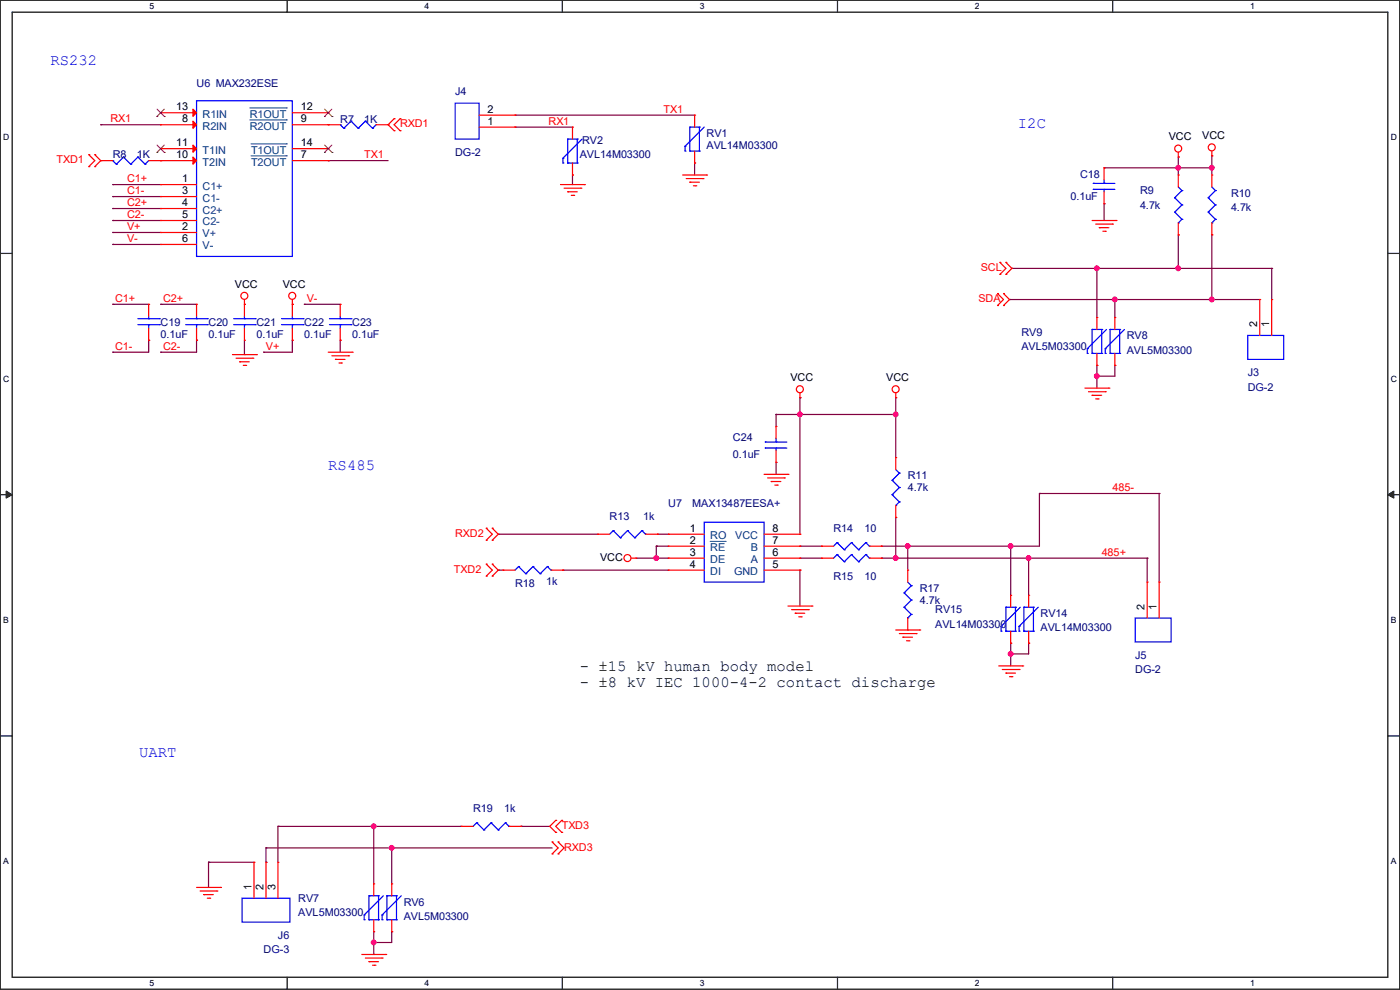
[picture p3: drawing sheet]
<svg xmlns="http://www.w3.org/2000/svg" width="297mm" height="210mm" viewBox="0 0 297 210" stroke-linecap="round" stroke-linejoin="round" font-family="sans-serif">
<path d="M0 0h297v209.8h-297zM2.6 2.6h291.8v204.7h-291.8z" fill="none" stroke="#000" stroke-width=".25"/>
<g fill="#fff">
<path d="M31.7 .3h1v2h-1z"/>
<path d="M31.7 207.6h1v1.9h-1z"/>
</g>
<path d="M60.9 0v2.6M60.9 207.3v2.5" fill="none" stroke="#000" stroke-width=".25"/>
<g fill="#fff">
<path d="M90.1 .3h1v2h-1z"/>
<path d="M90.1 207.6h1v1.9h-1z"/>
</g>
<path d="M119.3 0v2.6M119.3 207.3v2.5" fill="none" stroke="#000" stroke-width=".25"/>
<g fill="#fff">
<path d="M148.5 .3h.9v2h-.9z"/>
<path d="M148.5 207.6h.9v1.9h-.9z"/>
</g>
<path d="M177.7 0v2.6M177.7 207.3v2.5" fill="none" stroke="#000" stroke-width=".25"/>
<g fill="#fff">
<path d="M206.8 .3h1v2h-1z"/>
<path d="M206.8 207.6h1v1.9h-1z"/>
</g>
<path d="M236.1 0v2.6M236.1 207.3v2.5" fill="none" stroke="#000" stroke-width=".25"/>
<g fill="#fff">
<path d="M265.2 .3h1v2h-1z"/>
<path d="M265.2 207.6h1v1.9h-1z"/>
<path d="M.7 28.2h1.2v1.9h-1.2z"/>
<path d="M295.1 28.2h1.2v1.9h-1.2z"/>
<path d="M.7 79.3h1.2v2h-1.2z"/>
<path d="M295.1 79.3h1.2v2h-1.2z"/>
</g>
<path d="M0 53.8h2.6M294.4 53.8h2.6" fill="none" stroke="#000" stroke-width=".25"/>
<g fill="#fff">
<path d="M.7 130.5h1.2v2h-1.2z"/>
<path d="M295.1 130.5h1.1v2h-1.1z"/>
</g>
<path d="M0 104.9h2.6M294.4 104.9h2.6" fill="none" stroke="#000" stroke-width=".25"/>
<path d="M1.3 104.2l1.3 .7-1.3 .8zM294.4 104.9l1.3-.7v1.5z" fill="#000" stroke="#000" stroke-width=".21"/>
<g fill="#fff">
<path d="M.7 181.7h1.2v2h-1.2z"/>
<path d="M295.1 181.7h1.1v2h-1.1z"/>
</g>
<path d="M0 156.1h2.6M294.4 156.1h2.6" fill="none" stroke="#000" stroke-width=".25"/>
<g fill="none" stroke="#800040" stroke-width=".25">
<path d="M21.4 26.5h.1M21.4 26.5h12.7M23.9 39.2h.1M23.9 39.2h10.2M69.6 34.1h.1M69.6 34.1h12.7M109.3 24.4h.1M109.3 27h.1M109.3 24.4h38.1M109.3 27h12.2M121.5 37.1h.1M121.5 37.1v2.1"/>
<path d="M147.4 34.6h.1M147.4 34.6v2.5M234.2 35.6h.1M234.2 35.6h22.9M250 33.3h.1M250 35.6h.1M250 33.3v3.8M257.1 35.6h.1M257.1 33.1h.1M257.1 33.1v4M23.9 41.7h.1M23.9 44.2h.1"/>
<path d="M23.9 46.8h.1M23.9 49.3h.1M23.9 51.9h.1M23.9 41.7h10.2M23.9 44.2h10.2M23.9 46.8h10.2M23.9 49.3h10.2M23.9 51.9h10.2M214.7 56.9h.1M214.7 56.9h55.1M232.7 56.9h.1M232.7 56.9v10.5"/>
<path d="M234.2 43.2h.1M234.2 43.2v3.6M250 56.9h.1M250 49.8h.1M250 49.8v7.1M257.1 49.8h.1M257.1 49.8v13.7M269.8 56.9h.1M269.8 56.9v6.6M23.9 64.6h.1M23.9 74.7h.1M23.9 64.6h7.6"/>
<path d="M31.5 72.2h.1M31.5 72.2v2.5h-7.6M34.1 64.6h.1M34.1 74.7h.1M34.1 64.6h7.6M41.7 72.2h.1M41.7 72.2v2.5h-7.6M51.9 75.2h.1M51.9 72.2v3M55.9 74.7h.1M62 72.2h.1M62 72.2v2.5h-6.1"/>
<path d="M64.6 64.6h.1M64.6 64.6h7.6M72.2 72.2h.1M72.2 72.2v2.5M214.2 63.5h.1M214.2 63.5h53.1M232.7 79.8h.1M232.7 77.5h.1M232.7 77.5v4.8M236.5 63.5h.1M236.5 77.5h.1M236.5 63.5v3.9"/>
<path d="M236.5 77.5v2.3h-3.8M257.1 63.5h.1M164.6 87.9h.1M164.6 98.1h.1M164.6 87.9h25.4M164.6 87.9v2.6M164.6 98.1v2.5M169.7 87.9h.1M169.7 84.4h.1M169.7 84.4v28.9M190 87.9h.1M190 84.4h.1"/>
<path d="M190 84.4v12.7M105.7 113.3h.1M105.7 113.3h21.1M134.9 118.4h6.9M139.2 115.9h.1M139.2 118.4h.1M139.2 115.9v2.5M139.2 115.9h2.6M139.5 113.3h.1M139.5 113.3h2.3M169.7 115.9h.1M169.7 118.4h.1"/>
<path d="M169.7 115.9h4.6M169.7 118.4h4.6M187 115.9h.1M187 118.4h.1M187 118.4h56.4M190 109.8h.1M190 118.4h.1M190 109.8v8.6M192.6 115.9h.1M192.6 115.9v5M214.4 115.9h.1M214.4 115.9v10.4"/>
<path d="M218.2 118.4h.1M218.2 118.4v7.9M220.5 104.7h.1M220.5 104.7v11.2h-33.5M220.5 104.7h25.4M243.4 118.4h.1M243.4 118.4v5.1M245.9 104.7h.1M245.9 104.7v18.8M105.7 120.9h.1M105.7 120.9h1M119.4 120.9h.1"/>
<path d="M119.4 120.9h22.4M169.7 120.9h.1M169.7 120.9v7.7M214.4 138.7h.1M214.4 136.4h.1M214.4 136.4v4.9M218.2 136.4h.1M218.2 136.4v2.3h-3.8M56.4 179.9h.1M56.4 179.9h60.7M56.4 179.9v3M59 175.3h.1"/>
<path d="M59 175.3h38.8M59 175.3v7.6M79.3 175.3h.1M79.3 175.3v12.2M83.1 179.9h.1M83.1 179.9v7.6M110.5 175.3h.1M110.5 175.3h6.1M44.2 182.9h.1M44.2 182.9h9.7M44.2 182.9v5.4M56.4 182.9h.1"/>
<path d="M79.3 199.9h.1M79.3 197.7v4.8M83.1 197.7h.1M83.1 197.7v2.2h-3.8M79.3 202.5h.1"/>
</g>
<g fill="#f0f" stroke="#f0f" stroke-width=".25">
<circle cx="139.2" cy="118.4" r=".49"/>
<circle cx="190" cy="118.4" r=".49"/>
<circle cx="214.4" cy="115.8" r=".49"/>
<circle cx="218.2" cy="118.4" r=".49"/>
<circle cx="169.7" cy="87.9" r=".49"/>
<circle cx="250" cy="56.9" r=".49"/>
<circle cx="257.1" cy="63.5" r=".49"/>
<circle cx="232.7" cy="56.9" r=".49"/>
<circle cx="236.5" cy="63.5" r=".49"/>
<circle cx="250" cy="35.6" r=".49"/>
<circle cx="257.1" cy="35.6" r=".49"/>
<circle cx="190" cy="87.9" r=".49"/>
<circle cx="79.3" cy="175.3" r=".49"/>
<circle cx="79.3" cy="199.9" r=".49"/>
<circle cx="232.7" cy="79.8" r=".49"/>
<circle cx="214.4" cy="138.7" r=".49"/>
<circle cx="192.6" cy="115.8" r=".49"/>
<circle cx="83.1" cy="179.9" r=".49"/>
</g>
<g fill="none" stroke="#f00" stroke-width=".25">
<path d="M18.8 32.8h.1M18.8 35.3h.1M18.8 32.8l1.3 1.3-1.3 1.2M20.1 35.3h.1M20.1 32.8h.1M20.1 32.8l1.3 1.3M21.4 34.1h.1M21.4 34.1l-1.3 1.2M21.4 34.1h2.5M31.5 34.1h10.2M34.1 39.2h.1M34.1 31.5h.1"/>
<path d="M34.1 34.1h.1M34.1 23.9h.1M34.1 26.5h.1M34.1 39.2h7.6M34.1 23.9h7.6M34.1 26.5h7.6M34.1 31.5h7.6M62 23.9h7.6M62 26.5h10.2M62 31.5h7.6M62 34.1h7.6M69.6 23.9h.1"/>
<path d="M69.6 26.5h.1M69.6 31.5h.1M69.6 34.1h.1M79.8 26.5h2.5M82.3 26.5h.1M82.3 26.5l1.3 1.2M83.6 25.2h.1M83.6 27.7h.1M83.6 25.2l-1.3 1.3M84.9 27.7h.1M84.9 25.2h.1M84.9 25.2l-1.3 1.3 1.3 1.2"/>
<path d="M101.6 27h7.7M101.6 24.4h7.7M109.3 27h.1M109.3 24.4h.1M118.9 39.2h5.1M119.7 39.9h3.5M121.5 27h.1M121.5 37.1h.1M121.5 27v2.5M121.5 34.6v2.5M123.2 39.9h.1M124 39.2h.1"/>
<path d="M144.8 37.1h5.1M145.6 37.9h3.5M146.3 38.7h.1M146.3 38.7h2.1M147.1 39.4h.5M147.4 24.4h.1M147.4 34.6h.1M147.4 24.4v2.6M147.4 32v2.6M147.6 39.4h.1M149.1 37.9h.1M149.9 37.1h.1"/>
<path d="M234.2 35.6h.1M234.2 35.6v2.5M250 33.3h.1M250 37.1h.1M250 32.3v1M250 37.1v2.6M257.1 33.1h.1M257.1 37.1h.1M257.1 32v1.1M257.1 37.1v2.6M34.1 41.7h.1M34.1 44.2h.1"/>
<path d="M34.1 46.8h.1M34.1 49.3h.1M34.1 51.9h.1M34.1 46.8h7.6M34.1 41.7h7.6M34.1 44.2h7.6M34.1 49.3h7.6M34.1 51.9h7.6M120.4 40.7h.1M120.4 40.7h2.1M121.2 41.4h.5M121.7 41.4h.1"/>
<path d="M212.1 55.7h.1M212.1 58.2h.1M212.1 55.7l1.3 1.2-1.3 1.3M213.4 58.2h.1M213.4 55.7h.1M213.4 55.7l1.3 1.2-1.3 1.3M231.7 46.8h5.1M232.5 47.5h3.5M233.2 48.3h.1M233.2 48.3h2M234 49.1h.5M234.2 43.2h.1"/>
<path d="M234.2 40.7v2.5M234.5 49.1h.1M236 47.5h.1M236.8 46.8h.1M250 49.8h.1M250 47.3v2.5M257.1 49.8h.1M257.1 47.3v2.5M31.5 64.6h.1M31.5 72.2h.1M31.5 64.6v2.5M31.5 69.6v2.6"/>
<path d="M41.7 64.6h.1M41.7 72.2h.1M41.7 64.6v2.5M41.7 69.6v2.6M49.3 75.2h5.1M50.1 76h3.5M50.8 76.8h.1M50.8 76.8h2.1M51.6 77.5h.5M51.9 64.6h.1M51.9 72.2h.1M51.9 63.5v3.6"/>
<path d="M51.9 69.6v2.6M52.1 77.5h.1M53.6 76h.1M54.4 75.2h.1M62 64.6h.1M62 72.2h.1M62 63.5v3.6M62 69.6v2.6M69.6 74.7h5.1M70.4 75.5h3.6M71.2 76.2h.1M71.2 76.2h2"/>
<path d="M71.9 77h.5M72.2 64.6h.1M72.2 72.2h.1M72.2 64.6v2.5M72.2 69.6v2.6M72.4 77h.1M74 75.5h.1M74.7 74.7h.1M211.6 62.3h.1M211.6 64.8h.1M211.6 62.3l1.3 1.2-1.3 1.3M212.9 64.8h.1"/>
<path d="M212.9 62.3h.1M212.9 62.3l1.3 1.2-1.3 1.3M232.7 67.4h.1M232.7 77.5h.1M232.7 67.4v2.5M232.7 75v2.5M236.5 67.4h.1M236.5 77.5h.1M236.5 67.4v2.5M236.5 75v2.5M267.3 63.5h.1M267.3 63.5v7.7"/>
<path d="M269.8 63.5h.1M269.8 63.5v7.7M164.6 98.1h.1M164.6 90.5h.1M164.6 90.5v2.5M164.6 95.5v2.6M169.7 84.4h.1M169.7 83.4v1M190 84.4h.1M190 97.1h.1M190 83.4v1M190 97.1v2.5"/>
<path d="M230.2 82.3h5M230.9 83.1h3.6M231.7 83.9h.1M231.7 83.9h2M232.5 84.6h.5M233 84.6h.1M234.5 83.1h.1M235.2 82.3h.1M103.2 119.7h.1M103.2 112.1h.1M103.2 114.6h.1M103.2 119.7l1.2 1.2-1.2 1.3"/>
<path d="M103.2 112.1l1.2 1.2-1.2 1.3M104.4 119.7h.1M104.4 114.6h.1M104.4 112.1h.1M104.4 119.7l1.3 1.2-1.3 1.3M104.4 112.1l1.3 1.2-1.3 1.3M126.8 113.3h.1M126.8 113.3h2.5M133.9 118.4h1M134.9 118.4h.1M136.9 113.3h2.6M139.5 113.3h.1"/>
<path d="M141.8 113.3h.1M141.8 115.9h.1M141.8 118.4h.1M141.8 118.4h7.6M141.8 113.3h7.6M141.8 115.9h7.6M162.1 100.6h5.1M162.1 118.4h7.6M162.1 113.3h7.6M162.1 115.9h7.6M162.9 101.4h3.5M163.6 102.2h.1"/>
<path d="M163.6 102.2h2.1M164.4 102.9h.5M164.9 102.9h.1M166.4 101.4h.1M167.2 100.6h.1M169.7 113.3h.1M169.7 115.9h.1M169.7 118.4h.1M174.3 115.9h.1M174.3 118.4h.1M174.3 118.4h2.5M174.3 115.9h2.5"/>
<path d="M184.4 118.4h2.6M184.4 115.9h2.6M187 115.9h.1M187 118.4h.1M190 109.8h.1M190 107.2v2.6M103.2 122.2h.1M104.4 122.2h.1M106.7 120.9h.1M106.7 120.9h2.6M116.9 120.9h2.5M119.4 120.9h.1"/>
<path d="M141.8 120.9h.1M141.8 120.9h7.6M162.1 120.9h7.6M167.2 128.6h5.1M167.9 129.3h3.6M168.7 130.1h.1M168.7 130.1h2M169.5 130.9h.5M169.7 120.9h.1M170 130.9h.1M171.5 129.3h.1M172.3 128.6h.1"/>
<path d="M190 133.6h5.1M190.8 134.4h3.6M191.6 135.2h.1M191.6 135.2h2M192.3 135.9h.5M192.6 120.9h.1M192.6 133.6h.1M192.6 120.9v2.6M192.6 131.1v2.5M192.8 135.9h.1M194.4 134.4h.1M195.1 133.6h.1"/>
<path d="M214.4 126.3h.1M214.4 136.4h.1M214.4 126.3v2.5M214.4 133.9v2.5M218.2 126.3h.1M218.2 136.4h.1M218.2 126.3v2.5M218.2 133.9v2.5M243.4 123.5h.1M243.4 123.5v7.6M245.9 123.5h.1M245.9 123.5v7.6"/>
<path d="M211.9 141.3h5.1M212.6 142h3.6M213.4 142.8h.1M213.4 142.8h2M214.2 143.6h.5M214.7 143.6h.1M216.2 142h.1M217 141.3h.1M97.8 175.3h.1M97.8 175.3h2.6M108 175.3h2.5M110.5 175.3h.1"/>
<path d="M117.1 178.6h.1M117.1 178.6l1.3 1.3-1.3 1.2M117.9 174h.1M117.9 176.6h.1M117.9 174l-1.3 1.3 1.3 1.3M118.4 178.6h.1M118.4 178.6l1.3 1.3-1.3 1.2M119.2 176.6h.1M119.2 174h.1M119.2 174l-1.3 1.3 1.3 1.3M41.7 188.3h5.1M42.5 189h3.5"/>
<path d="M43.2 189.8h.1M43.2 189.8h2.1M44 190.5h.5M44.5 190.5h.1M46 189h.1M46.8 188.3h.1M53.9 182.9h.1M53.9 182.9v7.6M56.4 182.9h.1M56.4 182.9v7.6M59 182.9h.1M59 182.9v7.6"/>
<path d="M79.3 187.5h.1M79.3 197.7h.1M79.3 187.5v2.5M79.3 195.1v2.6M83.1 187.5h.1M83.1 197.7h.1M83.1 187.5v2.5M83.1 195.1v2.6M117.1 181.1h.1M118.4 181.1h.1M76.8 202.5h5M77.5 203.2h3.6"/>
<path d="M78.3 204h.1M78.3 204h2M79 204.8h.5M79.5 204.8h.1M81.1 203.2h.1M81.8 202.5h.1"/>
<circle cx="250" cy="31.5" r=".74"/>
<circle cx="257.1" cy="31.3" r=".74"/>
<circle cx="51.8" cy="62.8" r=".74"/>
<circle cx="62" cy="62.8" r=".74"/>
<circle cx="169.7" cy="82.6" r=".74"/>
<circle cx="190" cy="82.6" r=".74"/>
<circle cx="133.1" cy="118.4" r=".74"/>
</g>
<g fill="none" stroke="#00f" stroke-width=".25">
<path d="M23.9 34.1h.1M23.9 34.1l.8 .7M24.7 34.8h.1M26.2 33.3h.1M26.2 33.3l1.5 1.5M26.2 33.3l-1.5 1.5M27.7 34.8h.1M29.3 33.3h.1M29.3 33.3l1.5 1.5M29.3 33.3l-1.6 1.5M30.8 34.8h.1M31.5 34.1l-.7 .7"/>
<path d="M41.7 21.4h20.3v33h-20.3zM72.2 26.5h.1M72.2 26.5l.7 .7M72.9 27.2h.1M74.5 25.7h.1M74.5 25.7l1.5 1.5M74.5 25.7l-1.6 1.5M76 27.2h.1M77.5 25.7h.1M77.5 25.7l1.5 1.5M77.5 25.7l-1.5 1.5M79 27.2h.1"/>
<path d="M79.8 26.5l-.8 .7M96.6 21.9h5v7.6h-5zM119.4 33.6h.1M119.4 34.6h.1M119.4 33.6v1M120.4 34.6h.1M120.4 29.5h.1M120.4 29.5h2.1M120.4 34.6h2.1M120.4 29.5v5.1M122.5 29.5h.1M122.5 34.6h.1"/>
<path d="M122.5 29.5v5.1M123.5 29.5l-4.1 4.1M145.3 31h.1M145.3 32h.1M145.3 31v1M146.3 32h.1M146.3 27h.1M146.3 27h2.1M146.3 32h2.1M146.3 27v5M148.4 27h.1M148.4 32h.1"/>
<path d="M148.4 27v5M149.4 27l-4.1 4M231.9 38.9h.1M231.9 38.9h4.6M234.2 38.9h.1M234.2 38.1v.8M250 39.7l.7 .7M257.1 39.7l.8 .7M231.9 40.2h.1M231.9 40.2h4.6M234.2 40.2h.1M234.2 40.2v.5"/>
<path d="M249.2 42h.1M249.2 45h.1M249.2 42l1.5 1.5M249.2 45l1.5 1.5M250 47.3h.1M250.7 40.4h.1M250.7 43.5h.1M250.7 46.5h.1M250.7 40.4l-1.5 1.6M250.7 43.5l-1.5 1.5M250.7 46.5l-.7 .8M256.3 42h.1"/>
<path d="M256.3 45h.1M256.3 42l1.6 1.5M256.3 45l1.6 1.5M257.1 47.3h.1M257.9 40.4h.1M257.9 43.5h.1M257.9 46.5h.1M257.9 40.4l-1.6 1.6M257.9 43.5l-1.6 1.5M257.9 46.5l-.8 .8M29.3 68.9h4.5M29.3 67.6h4.5"/>
<path d="M31.5 67.6h.1M31.5 68.9h.1M31.5 67.1v.5M31.5 68.9v.7M33.8 68.9h.1M33.8 67.6h.1M39.4 68.9h4.6M39.4 67.6h4.6M41.7 67.6h.1M41.7 68.9h.1M41.7 67.1v.5M41.7 68.9v.7"/>
<path d="M44 68.9h.1M44 67.6h.1M49.6 68.9h4.5M49.6 67.6h4.5M51.9 67.6h.1M51.9 68.9h.1M51.9 67.1v.5M51.9 68.9v.7M54.1 68.9h.1M54.1 67.6h.1M59.7 68.9h4.6M59.7 67.6h4.6"/>
<path d="M62 67.6h.1M62 68.9h.1M62 67.1v.5M62 68.9v.7M64.3 68.9h.1M64.3 67.6h.1M69.9 68.9h4.6M69.9 67.6h4.6M72.2 67.6h.1M72.2 68.9h.1M72.2 67.1v.5M72.2 68.9v.7"/>
<path d="M74.5 68.9h.1M74.5 67.6h.1M230.7 74h.1M230.7 75h.1M230.7 74v1M231.7 75h.1M231.7 69.9h.1M231.7 69.9h2M231.7 75h2M231.7 69.9v5.1M233.7 69.9h.1M233.7 75h.1"/>
<path d="M233.7 69.9v5.1M234.5 74h.1M234.5 75h.1M234.5 74v1M234.7 69.9l-4 4.1M235.5 75h.1M235.5 69.9h.1M235.5 69.9h2M235.5 75h2M235.5 69.9v5.1M237.5 69.9h.1M237.5 75h.1"/>
<path d="M237.5 69.9v5.1M238.5 69.9l-4 4.1M264.7 71.2h7.6v5h-7.6zM162.3 93.8h.1M162.3 95h.1M162.3 93.8h4.6M162.3 95h4.6M164.6 95h.1M164.6 93.8h.1M164.6 93v.8M164.6 95v.5M190 99.6l.8 .8"/>
<path d="M130.1 112.6h.1M130.1 112.6l-.8 .7M130.1 112.6l1.5 1.5M131.6 114.1h.1M133.1 112.6h.1M133.1 112.6l-1.5 1.5M133.1 112.6l1.6 1.5M134.7 114.1h.1M136.2 112.6h.1M136.2 112.6l-1.5 1.5M136.2 112.6l.7 .7M136.9 113.3h.1"/>
<path d="M149.4 110.8h12.7v12.7h-12.7zM177.6 115.1h.1M177.6 117.6h.1M177.6 115.1l-.8 .8M177.6 115.1l1.5 1.5M177.6 117.6l-.8 .8M177.6 117.6l1.5 1.6M179.1 116.6h.1M179.1 119.2h.1M180.6 115.1h.1M180.6 117.6h.1M180.6 115.1l-1.5 1.5"/>
<path d="M180.6 115.1l1.6 1.5M180.6 117.6l-1.5 1.6M180.6 117.6l1.6 1.6M182.2 116.6h.1M182.2 119.2h.1M183.7 115.1h.1M183.7 117.6h.1M183.7 115.1l-1.5 1.5M183.7 115.1l.7 .8M183.7 117.6l-1.5 1.6M183.7 117.6l.7 .8M184.4 115.9h.1"/>
<path d="M184.4 118.4h.1M189.3 101.9h.1M189.3 104.9h.1M189.3 101.9l1.5 1.5M189.3 104.9l1.5 1.6M190 107.2h.1M190.8 100.4h.1M190.8 103.4h.1M190.8 106.5h.1M190.8 100.4l-1.5 1.5M190.8 103.4l-1.5 1.5M190.8 106.5l-.8 .7"/>
<path d="M110 120.2h.1M110 120.2l-.7 .7M110 120.2l1.5 1.5M111.5 121.7h.1M113.1 120.2h.1M113.1 120.2l-1.6 1.5M113.1 120.2l1.5 1.5M114.6 121.7h.1M116.1 120.2h.1M116.1 120.2l-1.5 1.5M116.1 120.2l.8 .7M116.9 120.9h.1"/>
<path d="M191.8 125.8h.1M191.8 128.8h.1M191.8 128.8l1.5 1.5M191.8 125.8l1.5 1.5M192.6 131.1h.1M192.6 123.5l.7 .7M193.3 124.2h.1M193.3 127.3h.1M193.3 130.3h.1M193.3 124.2l-1.5 1.6M193.3 127.3l-1.5 1.5M193.3 130.3l-.7 .8"/>
<path d="M212.4 132.9h.1M212.4 133.9h.1M212.4 132.9v1M213.4 133.9h.1M213.4 128.8h.1M213.4 128.8h2M213.4 133.9h2M213.4 128.8v5.1M215.4 128.8h.1M215.4 133.9h.1M215.4 128.8v5.1M216.2 132.9h.1"/>
<path d="M216.2 133.9h.1M216.2 132.9v1M216.5 128.8l-4.1 4.1M217.2 133.9h.1M217.2 128.8h.1M217.2 128.8h2M217.2 133.9h2M217.2 128.8v5.1M219.2 128.8h.1M219.2 133.9h.1M219.2 128.8v5.1M220.3 128.8l-4.1 4.1"/>
<path d="M240.8 131.1h7.7v5.1h-7.7zM101.1 174.5h.1M101.1 174.5l-.7 .8M101.1 174.5l1.6 1.6M102.7 176.1h.1M104.2 174.5h.1M104.2 174.5l-1.5 1.6M104.2 174.5l1.5 1.6M105.7 176.1h.1M107.2 174.5h.1M107.2 174.5l-1.5 1.6M107.2 174.5l.8 .8"/>
<path d="M108 175.3h.1M51.4 190.5h10.1v5.1h-10.1zM77.3 194.1h.1M77.3 195.1h.1M77.3 194.1v1M78.3 195.1h.1M78.3 190h.1M78.3 190h2M78.3 195.1h2M78.3 190v5.1M80.3 190h.1M80.3 195.1h.1"/>
<path d="M80.3 190v5.1M81.1 194.1h.1M81.1 195.1h.1M81.1 194.1v1M81.3 190l-4 4.1M82.1 195.1h.1M82.1 190h.1M82.1 190h2M82.1 195.1h2M82.1 190v5.1M84.1 190h.1M84.1 195.1h.1"/>
<path d="M84.1 190v5.1M85.1 190l-4 4.1"/>
</g>
<path d="M53 22.9h7.7M53 25.4h7.7M53.3 30.5h7.4M53.3 33.1h7.4M60.7 22.9h.1M60.7 25.4h.1M60.7 30.5h.1M60.7 33.1h.1M150.7 114.9h3.1M153.8 114.9h.1" fill="none" stroke="#004080" stroke-width=".21"/>
<g fill="none" stroke="#804000" stroke-width=".21">
<path d="M33.3 32.3h.1M33.3 24.7h.1M33.3 30.8l1.6 1.5M33.3 23.2l1.6 1.5M34.8 30.8l-1.5 1.5M34.8 23.2l-1.5 1.5M34.9 32.3h.1M34.9 24.7h.1M68.8 24.7h.1M68.8 32.3h.1M68.9 23.2l1.5 1.5M68.9 30.8l1.5 1.5"/>
<path d="M70.4 23.2l-1.6 1.5M70.4 30.8l-1.6 1.5M70.4 24.7h.1M70.4 32.3h.1"/>
</g>
<g fill="#f00" stroke="#f00" stroke-width=".25">
<path d="M40.9 30.8l.8 .7-.8 .8z"/>
<path d="M40.9 33.3l.8 .8-.8 .7z"/>
<path d="M40.9 23.2l.8 .7-.8 .8z"/>
<path d="M40.9 25.7l.8 .8-.8 .7z"/>
</g>
<g font-size="3.3" fill="#00f">
<text x="10.7" y="13.8">RS232</text>
<text x="215.9" y="27.1">I2C</text>
<text x="69.6" y="99.7">RS485</text>
<text x="29.5" y="160.7">UART</text>
</g>
<g font-size="3.3">
<text x="123" y="142.4">- ±15 kV human body model</text>
<text x="123" y="145.7">- ±8 kV IEC 1000-4-2 contact discharge</text>
</g>
<g font-size="2.3">
<text x="37.4" y="23.4">13</text>
<text x="63.8" y="23.4">12</text>
<text x="103.4" y="23.9">2</text>
<text x="38.7" y="25.9">8</text>
<text x="63.8" y="25.9">9</text>
<text x="103.4" y="26.4">1</text>
<text x="247.9" y="29.8">VCC</text>
<text x="255.1" y="29.5">VCC</text>
<text x="37.4" y="31">11</text>
<text x="37.4" y="33.5">10</text>
<text x="63.8" y="31">14</text>
<text x="63.8" y="33.5">7</text>
<text x="38.7" y="38.6">1</text>
<text x="38.7" y="41.1">3</text>
<text x="38.7" y="43.7">4</text>
<text x="38.7" y="46.2">5</text>
<text x="38.7" y="48.8">2</text>
<text x="38.7" y="51.3">6</text>
<text x="49.8" y="61">VCC</text>
<text x="60" y="61">VCC</text>
<text x="266.7" y="69.4" transform="rotate(-90 266.7 69.4)">2</text>
<text x="269.2" y="69.4" transform="rotate(-90 269.2 69.4)">1</text>
<text x="167.7" y="80.9">VCC</text>
<text x="188" y="80.9">VCC</text>
<text x="146.3" y="112.8">1</text>
<text x="163.9" y="112.8">8</text>
<text x="127.3" y="119">VCC</text>
<text x="146.3" y="115.3">2</text>
<text x="146.3" y="117.9">3</text>
<text x="163.9" y="115.3">7</text>
<text x="163.9" y="117.9">6</text>
<text x="146.3" y="120.4">4</text>
<text x="163.9" y="120.4">5</text>
<text x="242.8" y="129.3" transform="rotate(-90 242.8 129.3)">2</text>
<text x="245.4" y="129.3" transform="rotate(-90 245.4 129.3)">1</text>
<text x="53.3" y="188.8" transform="rotate(-90 53.3 188.8)">1</text>
<text x="55.9" y="188.8" transform="rotate(-90 55.9 188.8)">2</text>
<text x="58.4" y="188.8" transform="rotate(-90 58.4 188.8)">3</text>
</g>
<g font-size="2.3" fill="#000080">
<text x="41.7" y="18.4">U6 MAX232ESE</text>
<text x="96.6" y="20.2">J4</text>
<text x="72.2" y="26">R7</text>
<text x="77.3" y="26">1K</text>
<text x="149.9" y="29">RV1</text>
<text x="23.9" y="33.6">R8</text>
<text x="29" y="33.6">1K</text>
<text x="96.6" y="33.1">DG-2</text>
<text x="123" y="33.6">AVL14M03300</text>
<text x="123.5" y="30.6">RV2</text>
<text x="149.9" y="31.6">AVL14M03300</text>
<text x="229.2" y="37.7">C18</text>
<text x="241.9" y="41.2">R9</text>
<text x="261.2" y="41.7">R10</text>
<text x="227.1" y="42.5">0.1uF</text>
<text x="241.9" y="44.3">4.7k</text>
<text x="261.2" y="44.8">4.7k</text>
<text x="34.1" y="69.2">C19</text>
<text x="34.1" y="71.7">0.1uF</text>
<text x="44.2" y="69.2">C20</text>
<text x="44.2" y="71.7">0.1uF</text>
<text x="54.4" y="69.2">C21</text>
<text x="54.4" y="71.7">0.1uF</text>
<text x="64.6" y="69.2">C22</text>
<text x="64.6" y="71.7">0.1uF</text>
<text x="74.7" y="69.2">C23</text>
<text x="74.7" y="71.7">0.1uF</text>
<text x="216.7" y="71.2">RV9</text>
<text x="239.1" y="72">RV8</text>
<text x="216.7" y="74.3">AVL5M03300</text>
<text x="239.1" y="75">AVL5M03300</text>
<text x="264.7" y="79.8">J3</text>
<text x="264.7" y="82.9">DG-2</text>
<text x="155.5" y="93.6">C24</text>
<text x="155.5" y="97.1">0.1uF</text>
<text x="192.6" y="101.7">R11</text>
<text x="141.8" y="107.5">U7</text>
<text x="146.9" y="107.5">MAX13487EESA+</text>
<text x="192.6" y="104.2">4.7k</text>
<text x="129.3" y="110.3">R13</text>
<text x="136.4" y="110.3">1k</text>
<text x="176.8" y="112.9">R14</text>
<text x="183.4" y="112.9">10</text>
<text x="109.3" y="124.5">R18</text>
<text x="115.9" y="124">1k</text>
<text x="176.8" y="123">R15</text>
<text x="183.4" y="123">10</text>
<text x="195.1" y="125.6">R17</text>
<text x="195.1" y="128.1">4.7k</text>
<text x="198.4" y="130.1">RV15</text>
<text x="220.8" y="130.9">RV14</text>
<text x="198.4" y="133.2">AVL14M03300</text>
<text x="220.8" y="133.9">AVL14M03300</text>
<text x="240.8" y="139.8">J5</text>
<text x="240.8" y="142.8">DG-2</text>
<text x="100.4" y="172.3">R19</text>
<text x="107" y="172.3">1k</text>
<text x="63.3" y="191.3">RV7</text>
<text x="63.3" y="194.4">AVL5M03300</text>
<text x="85.6" y="192.1">RV6</text>
<text x="85.6" y="195.2">AVL5M03300</text>
<text x="55.9" y="202.3">DG-3</text>
<text x="59" y="199.2">J6</text>
</g>
<g font-size="2.3" fill="#f00">
<text x="140.8" y="23.9">TX1</text>
<text x="23.4" y="26">RX1</text>
<text x="84.9" y="27">RXD1</text>
<text x="116.4" y="26.5">RX1</text>
<text x="12" y="34.6">TXD1</text>
<text x="77.3" y="33.6">TX1</text>
<text x="27" y="38.6">C1+</text>
<text x="27" y="41.2">C1-</text>
<text x="27" y="43.7">C2+</text>
<text x="27" y="46.3">C2-</text>
<text x="27" y="48.8">V+</text>
<text x="27" y="51.3">V-</text>
<text x="208.1" y="57.5">SCL</text>
<text x="24.4" y="64">C1+</text>
<text x="34.6" y="64">C2+</text>
<text x="65.1" y="64">V-</text>
<text x="207.6" y="64.1">SDA</text>
<text x="24.4" y="74.2">C1-</text>
<text x="34.6" y="74.2">C2-</text>
<text x="56.4" y="74.2">V+</text>
<text x="236" y="104.2">485-</text>
<text x="96.6" y="113.9">RXD2</text>
<text x="233.7" y="117.9">485+</text>
<text x="96.3" y="121.5">TXD2</text>
<text x="119.2" y="175.9">TXD3</text>
<text x="119.7" y="180.4">RXD3</text>
</g>
<g font-size="2.3" fill="#004080">
<text x="43" y="25">R1IN</text>
<text x="43" y="27.5">R2IN</text>
<text x="53" y="25">R1OUT</text>
<text x="53" y="27.5">R2OUT</text>
<text x="43" y="32.6">T1IN</text>
<text x="43" y="35.1">T2IN</text>
<text x="53.3" y="32.6">T1OUT</text>
<text x="53.3" y="35.1">T2OUT</text>
<text x="43" y="40.2">C1+</text>
<text x="43" y="42.8">C1-</text>
<text x="43" y="45.3">C2+</text>
<text x="43" y="47.8">C2-</text>
<text x="43" y="50.4">V+</text>
<text x="43" y="52.9">V-</text>
<text x="150.7" y="114.4">RO</text>
<text x="150.7" y="116.9">RE</text>
<text x="150.7" y="119.5">DE</text>
<text x="156" y="114.4">VCC</text>
<text x="159.3" y="116.9">B</text>
<text x="159.3" y="119.5">A</text>
<text x="150.7" y="122">DI</text>
<text x="155.7" y="122">GND</text>
</g>
<g font-size="1.8">
<text x="31.7" y="1.9">5</text>
<text x="90.1" y="1.9">4</text>
<text x="148.5" y="1.9">3</text>
<text x="206.8" y="1.9">2</text>
<text x="265.2" y="1.9">1</text>
<text x=".7" y="29.8">D</text>
<text x="295.1" y="29.8">D</text>
<text x=".7" y="80.9">C</text>
<text x="295.1" y="80.9">C</text>
<text x=".7" y="132.1">B</text>
<text x="295.1" y="132.1">B</text>
<text x=".7" y="183.3">A</text>
<text x="295.1" y="183.3">A</text>
<text x="31.7" y="209.2">5</text>
<text x="90.1" y="209.2">4</text>
<text x="148.5" y="209.2">3</text>
<text x="206.8" y="209.2">2</text>
<text x="265.2" y="209.2">1</text>
</g>
</svg>
